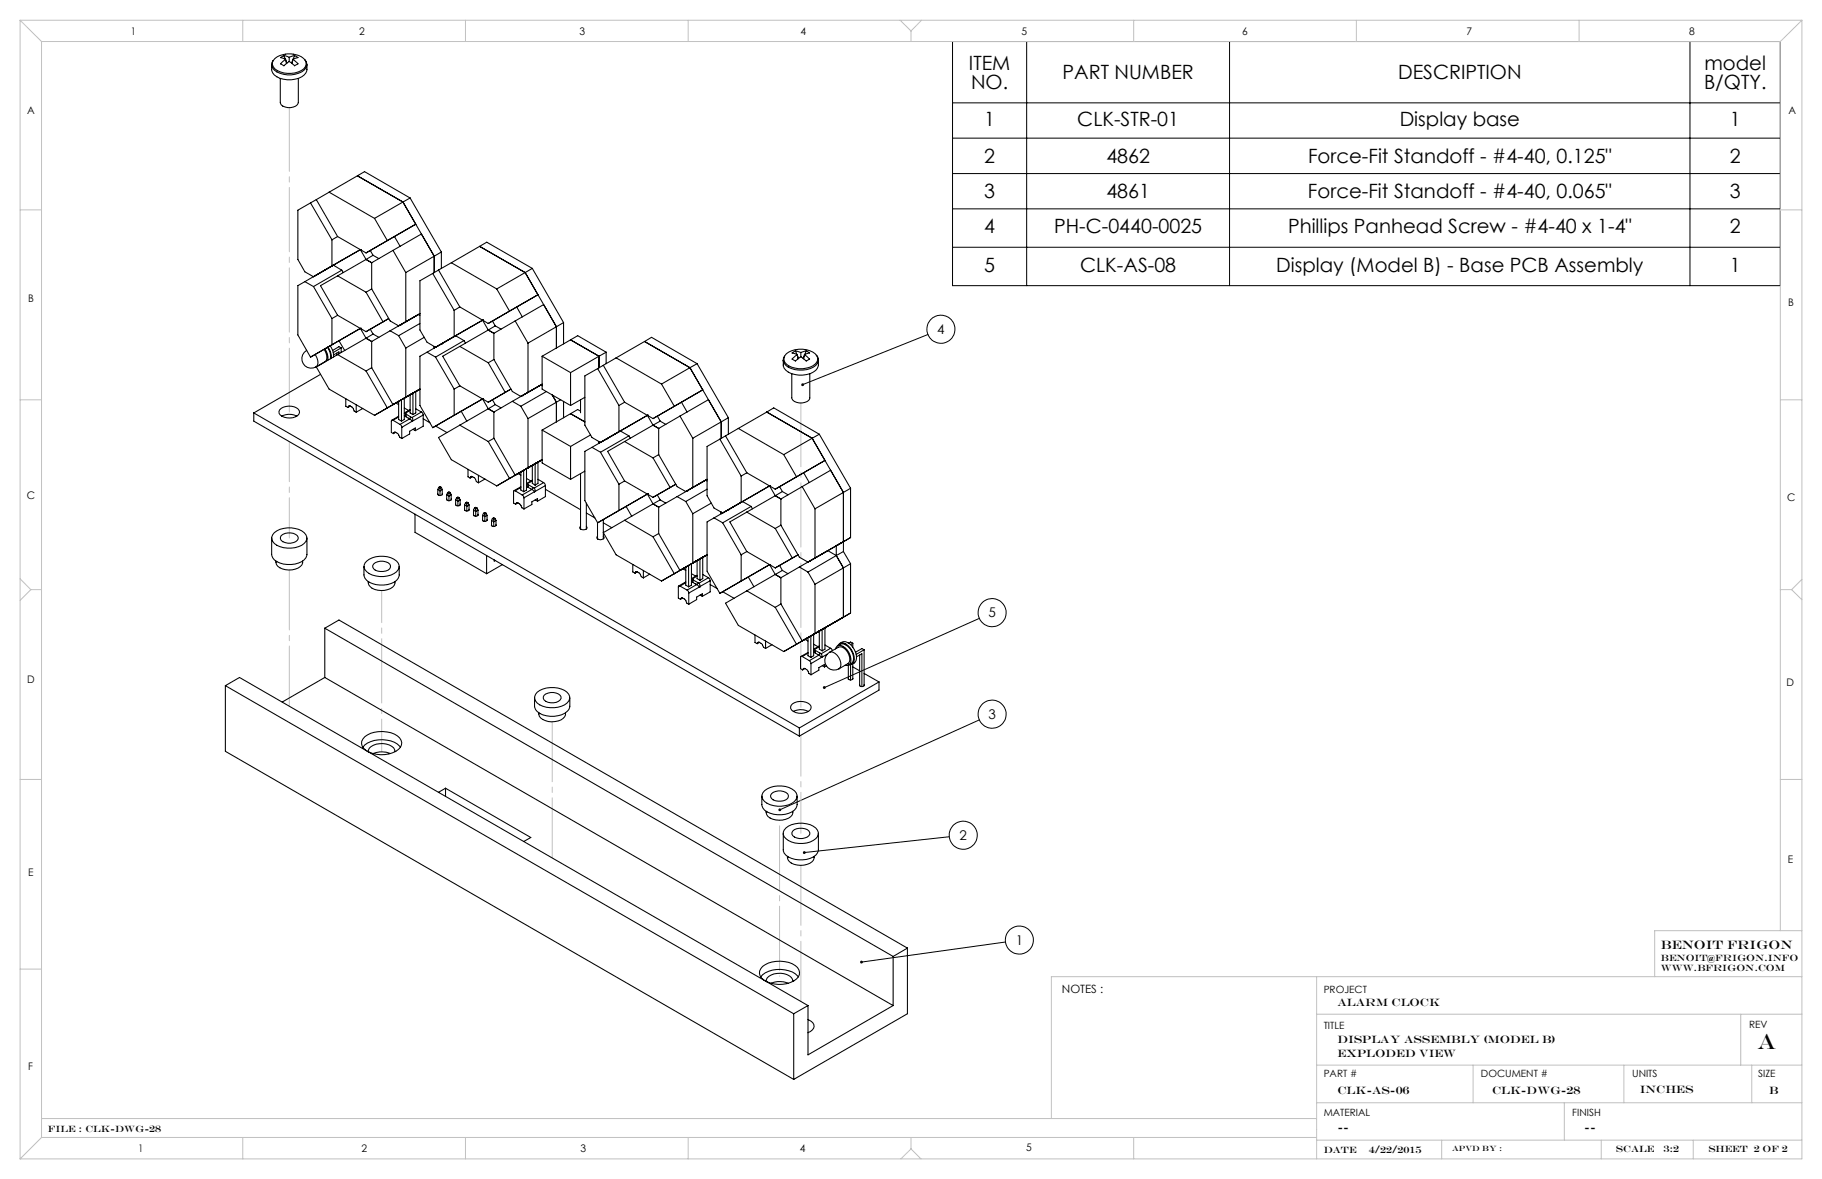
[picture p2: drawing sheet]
<svg xmlns="http://www.w3.org/2000/svg" width="432mm" height="279mm" viewBox="0 0 432 279" stroke-linecap="round" stroke-linejoin="round" font-family="sans-serif">
<g fill="none" stroke="#000" stroke-width=".24">
<path d="M225.7 9.8h196.2v57.9h-196.2zM243.3 9.8v57.9M291.4 9.8v57.9M400.5 9.8v57.9M225.7 32.7h196.2M225.7 24.4h196.2M225.7 41.1h196.2M225.7 49.5h196.2M225.7 58.6h196.2M219.9 79.3l-29.7 11.9M232.1 146.5l-36.7 16.4M232.1 170.6l-47.3 21.3"/>
<path d="M225 198.3l-34.4 3.7M238.3 223.2l-34.1 4.8"/>
<circle cx="223" cy="78" r="3.3"/>
<circle cx="235.1" cy="145.2" r="3.3"/>
<circle cx="235.1" cy="169.2" r="3.3"/>
<circle cx="228.3" cy="197.9" r="3.3"/>
<circle cx="241.6" cy="222.8" r="3.3"/>
</g>
<path d="M68.6 135.1v32.2M130.9 171v32.3M189.8 205.1v32.2" fill="none" stroke="#c0c0c0" stroke-width=".24" stroke-dasharray="15.2 1.3 1.3 1.3" stroke-dashoffset="1"/>
<path d="M90.5 139.9v38.1" fill="none" stroke="#c0c0c0" stroke-width=".24" stroke-dasharray="15.2 1.3 1.3 1.3" stroke-dashoffset="7.6"/>
<path d="M68.6 104.6v22.9" fill="none" stroke="#c0c0c0" stroke-width=".24" stroke-dasharray="15.2 1.3 1.3 1.3" stroke-dashoffset="5.7"/>
<path d="M189.8 197.5v-23.3" fill="none" stroke="#c0c0c0" stroke-width=".24" stroke-dasharray="15.2 1.3 1.3 1.3" stroke-dashoffset="5.5"/>
<path d="M184.8 194.4v36.9" fill="none" stroke="#c0c0c0" stroke-width=".24" stroke-dasharray="15.2 1.3 1.3 1.3" stroke-dashoffset="-1.3"/>
<path d="M68.6 25.5v72.1M189.8 167.6v-72.1" fill="none" stroke="#c0c0c0" stroke-width=".24" stroke-dasharray="15.2 1.3 1.3 1.3" stroke-dashoffset=".1"/>
<g fill="none" stroke="#c0c0c0" stroke-width=".24">
<path d="M4.8 4.8l5 5M4.8 4.8h422.2M4.8 4.8v269.8M9.8 9.8h412.1M9.8 9.8v259.8M57.5 4.8v5M110.3 4.8v5M163.1 4.8v5M213.3 4.8l2.6 2.5M215.9 7.3v2.5M218.4 4.8l-2.5 2.5M268.7 4.8v5"/>
<path d="M321.5 4.8v5M374.2 4.8v5M421.9 9.8v210.8M427 4.8l-5.1 5M427 4.8v269.8h-422.2M4.8 49.7h5M421.9 49.7h5.1M4.8 94.8h5M421.9 94.8h5.1M4.8 137.2l2.5 2.5M7.3 139.7l-2.5 2.6M7.3 139.7h2.5"/>
<path d="M421.9 139.7h2.7M424.6 139.7l2.4 2.4M427 137.3l-2.4 2.4M4.8 184.7h5M421.9 184.7h5.1M4.8 229.7h5M312 231.5v43.1M427 231.5h-177.8v33.6M427 220.6h-34.9v10.9M312 240.3h115M312 252.4h115M349.1 252.4v8.9"/>
<path d="M384.8 252.4v8.9M412.5 240.3v12.1M415.1 252.4v8.9M9.8 265.1h302.2M9.8 269.6l-5 5M9.8 269.6h302.2M57.5 269.6v5M110.3 269.6v5M163.1 269.6v5M215.9 272.3l-2.4 2.3M215.9 272.3l2.4 2.3M215.9 269.6v2.7"/>
<path d="M268.7 269.6v5M312 270.2h115M312 261.3h115M341.7 270.2v4.4M370.7 261.3v8.9M379.5 270.2v4.4M401.3 270.2v4.4"/>
</g>
<path d="M190.5 201.7l-.2 .4 .3-.1-.3 .1a.35 .35 0 0 0 .4 .3 .35 .35 0 0 0 .3-.5 .35 .35 0 0 0-.5-.2zM184.6 191.6l-.1 .5 .3-.2-.3 .2a.34 .34 0 0 0 .5 .1 .34 .34 0 0 0 .1-.5 .34 .34 0 0 0-.5-.1zM204 227.7l-.2 .3h.4h-.4a.34 .34 0 0 0 .5 .3 .34 .34 0 0 0 .2-.4 .34 .34 0 0 0-.5-.2zM190 90.9l-.1 .4 .3-.1-.3 .1a.34 .34 0 0 0 .5 .2 .34 .34 0 0 0 .1-.5 .34 .34 0 0 0-.5-.1zM195.2 162.6l-.1 .5 .3-.2-.3 .2a.34 .34 0 0 0 .4 .1 .34 .34 0 0 0 .2-.4 .34 .34 0 0 0-.5-.2z" fill="#000"/>
<g fill="none" stroke="#000" stroke-width=".25">
<path d="M64.4 15.3a2.61 2.61 0 0 0 1.9 3.3 5.7 5.7 0 0 0 6.2-1.3l.2-.5v-1.5M64.6 14.5a1.79 1.79 0 0 0 1 2.5 6.1 6.1 0 0 0 6.5-.4l.4-.5 .2-.8M65.2 13.9a5.7 5.7 0 0 1 7 .3 1.68 1.68 0 0 1-.8 2.5 6 6 0 0 1-6.2-.4 1.53 1.53 0 0 1 0-2.4zM66.4 18.6v5.7a1.95 1.95 0 0 0 2.5 1.2 1.8 1.8 0 0 0 1.8-1.2v-5.7M67.3 13.2l1.2 .4M67.3 13.2l-.8 .5 1.2 .4M67.3 13.2l.3 .8M67.7 14.1l-1.2 1 .3 .2a.56 .56 0 0 0 1-.1l.7-.6M67.7 14.1l.2 1M67.7 14.3l.3 .7M68.5 13.6v1M69.4 14.3l-.3 .7"/>
<path d="M69.4 14.1l1.2 1-.3 .2a.66 .66 0 0 1-.6 .2 .66 .66 0 0 1-.5-.5l-.7-.4M69.4 14.1l-.1 1M69.8 13.2l.8 .5-1.2 .4M69.8 13.2l-1.3 .4M69.8 13.2l-.3 .8M72.3 14.3l.3 .3 .1 .7M73.6 48.1l5.1 8.7M73.6 48.1l-3 1.7v11.7l1.6 2.9 2.1 1.2M75 47.3l-1.4 .8M75 47.3l5 8.8M78 45.5l-3 1.8M78 45.5l10.8 6.3"/>
<path d="M78.7 56.8v6.2M80 56.1l-1.3 .7M80 56.1l6.7 3.8M84.7 41.7l-6.7 3.8M84.7 41.7l10.8 6.2M84.7 41.7l1.7-1 10.8 6.2M85.4 59.2h.1M85.4 59.2l-6.7 3.8M85.4 59.2l-11.1 6.4M85.4 59.2l1.3 2.3M87.7 59.3l.7 1.2M88.8 51.8l3 5.2"/>
<path d="M91.8 57l-5.1 2.9M93.1 59.3l3.1 5.3M93.1 59.3l-5 3M93.5 56.1l5-3-6.7 3.9M93.5 56.1l-6.8 3.8M93.5 56.1l1.3 2.3M95.5 47.9l-6.7 3.9M95.5 47.9l7.4 12.8M97.2 46.9l-1.7 1M97.2 46.9l7.4 12.8M99.9 55.5l-6.8 3.8M104.6 59.7l-1.7 1"/>
<path d="M104.6 59.7v3.9M113.7 58.4l-6.7 3.9M113.7 58.4l10.8 6.2M113.7 58.4l1.7-1 10.8 6.2M72.2 66.7l-1.6 1v11.7l3 5.2 11.8-6.8M72.2 66.7l2.1 1.2M74.3 67.9l4.4 7.6M78.7 75.5v6.2M78.7 63l-4.4 2.6M79 62.8h.1M79 62.8l-6.8 3.9M79 62.8l2 1.2"/>
<path d="M80 74.7l-1.3 .8M80 74.7l6.7 3.9 5.4-3.1M80 65.4l6.7 3.9M81 64l-6.7 3.9M81 64l.4 .6M85.4 77.8h.1M85.4 77.8l1.3 2.4M86.7 69.3l4.1 7M86.7 61.5l-10.7 6.2 4 7M86.7 61.5l1.4 .8M87.7 78l.7 1.2M88.1 68.5l4.4 7.6 2 1.1 1.7-.9"/>
<path d="M88.1 62.3v6.2M88.1 68.5l-1.4 .8M88.4 60.5l-1.7 1M88.4 60.5l1.4 .8M88.4 79.2l-1.7 1M88.4 79.2l1.4 .7M92.5 78.4l-4.4 2.5M92.5 78.4l2 1.2M94.5 79.6l1.7 2.9M94.8 77h.1M96.2 64.6v11.7M96.2 76.3l3.3-2-7 4.1"/>
<path d="M99.2 74.5l.3 .2M99.5 76.7l-5 2.9M100.5 79.9l-4.3 2.6M102.6 64.8l-3.1 1.7v11.7l1.7 2.9 2 1.2 11.2-6.4M102.6 64.8l5 8.8M102.9 60.7v3.9M102.9 60.7l-6.7 3.9M103.9 64l-1.3 .8M103.9 64l5.1 8.7M107 62.3l-3.1 1.7M107 62.3l10.7 6.2M107.6 73.6v6.2"/>
<path d="M107.9 79.6h.1M107.9 79.6l2.1 1.1M109 72.7l-1.4 .9M109 72.7l6.7 4 6.7-4 1.4 2.4M114.4 75.9h.1M114.4 75.9l-13.2 7.6M114.4 75.9l1.3 2.3M115.7 78.2l1.4 .8M115.7 78.2l-10.8 6.2 4.1 7M116.7 76.1l.7 1.1M117.1 79v6.2M117.4 77.2l-1.7 1"/>
<path d="M117.4 77.2l1.3 .8M117.7 68.5l3.1 5.2 6.7-3.8M122.1 76.1l3 5.2M122.1 76.1l-5 2.9M124.5 64.6l-6.8 3.9M124.5 64.6l7.4 12.8M126.2 63.6l-1.7 1M126.2 63.6l7.4 12.8M128.8 72.2l-6.7 3.9M131.9 77.4v5.1M131.9 77.4l-6.8 3.9M133.6 76.4l-1.7 1"/>
<path d="M133.6 76.4v5.1M60.1 97.9l129.3 74.6M60.1 97.9v1.9l129.3 74.6M66.3 97.2a3.2 3.2 0 0 1 4.6 .2 1.77 1.77 0 0 1-2.2 1.7 2.15 2.15 0 0 1-2.6-1.6zM66.8 98.6a3.7 3.7 0 0 1 3.5 0M72.7 83a2.25 2.25 0 0 0-.9 3.1 2.25 2.25 0 0 0 3.1 .9M74.7 84l.2 .3a2 2 0 0 1 0 2.7M76 88.7l-15.9 9.2M76.3 86.1h.1M76.8 82.8l.2 .2a1.97 1.97 0 0 1 0 2.7l-2.1 1.3M77 82.7a3.5 3.5 0 0 1 .7 2.7M77.6 82.3a3.7 3.7 0 0 1 .7 2.7"/>
<path d="M77.7 82.2a4 4 0 0 1 .8 2.7M78.2 82a4 4 0 0 1 .9 2.6M79.8 83.7v.5M80 84l-5 3 3 5.2 10.8 6.2M80 84l6.7 3.9M80.3 80.8l1.4 2.3M80.3 83.9v-.5l-1.2 .7M80.9 82.4l-1.9 1.1M80.9 82.4v1.1M80.9 82.4l-.6-.2-1.5 .8M82 94.5v1.8l.4 .3M82.7 96.3l-.3 .3"/>
<path d="M82.8 96.2l-.1 .1M83 96.2l.6 .5 .3 .7 .5 .3M83 96.2l-.3 .1M83 96.2l-.6 .4M84.4 95.9v1.8M86 96.8l-1.6 .9M86.7 87.9l5.1 8.8M86.7 80.2l-6.7 3.8M86.7 80.2l1.4 .7M88.1 87.1l-1.4 .8M88.1 87.1l5 8.8 6.4-3.7M88.1 80.9v6.2"/>
<path d="M91.8 96.7l-3 1.7M93.1 99.6h-.2l-.2 .2v2.7l.5 .3M93.1 99.6l1.7 1M93.8 95.5l.7 .4M94.5 98.6l-1.6 1M94.5 95.1v4.3l.6 .4M94.5 98.8l-1.4 .8M94.8 94.9l-6 3.5M95.1 94.7v5.1M95.8 97.9l.2 .1M95.8 98.5l1.3 .8M95.8 96.7l1 .6"/>
<path d="M96 98l.2 .1M96.2 82.5v11.7l3.3-2M96.2 98.1l1.1 .7M96.2 98.1v.7M96.2 98.1l-.2 .6M97.1 99.3l.6 .5M97.1 99.3l-2.3 1.3M97.2 97.1l-1.4 .8M97.2 97.3l-1.2 .7M97.3 98.8l-.2 .5M97.3 98.8l.3 .2M97.6 99l.2 .3v.5"/>
<path d="M97.7 99.8l-2.5 1.5M97.7 99.8h.1M97.9 98.2l-.7-.3v-4.3l-1.4 .7v5.1l-.7 .4M97.9 93.2v5M98.5 92.8h.1M98.5 92.8v5.1l-.6 .3M98.5 96.9l1.4 .7M99.5 92.2l-7.7 4.5M99.9 97.6l.4 .8M99.9 97.6l-2.3 1.4M100.3 98.4l-2.5 1.4M100.3 98.4v2.6l-1.9 1.1"/>
<path d="M100.3 99.2l1.6 1M101.2 83.5l-1.7 .9v11.7l3.1 5.3M101.2 83.5l2 1.1M102.9 82.1v.4M103.2 84.6l4.4 7.6M104.6 81.5h.1M107.6 92.2v6.2M107.6 98.4l-5 3M109 91.4l-1.4 .8M109 91.4l6.7 3.9 5.4-3.1M109 82.1l6.7 3.9M109.3 97.4l-6.7 4"/>
<path d="M109.3 97.4l1.3 2.4M110 80.7l-6.8 3.9M110 80.7l.3 .6M114.4 94.5h.1M114.4 94.5l-6.8 3.9M114.4 94.5l-5.1 2.9M114.4 94.5l1.3 2.4M115.7 96.9l1.4 .7M115.7 96.9l-6.7 3.9M115.7 86l4 7M116.7 94.7l.7 1.2M117.1 85.2l4.3 7.6 2 1.1 1.7-.9"/>
<path d="M117.1 97.6v6.3M117.1 85.2l-1.4 .8M117.4 95.9l-1.7 1M117.4 95.9l1.3 .8M121.4 95.1l-4.3 2.5M121.4 95.1l2 1.2M123.4 96.3l1.7 2.9M123.8 93.8h.1M125.1 99.2v11.7l3.4-2M125.1 81.3v11.7M125.1 93l3.4-1.9-7.1 4M128.2 91.2l.3 .2"/>
<path d="M128.5 84.4l6.7 3.9M128.5 84.4v7.8l6.7 3.9M129.5 92.8l-6.1 3.5M130.8 93.6l1.1 1.7M131.9 95.3l-6.8 3.9M131.9 95.3v4.7M132.9 94.7l-1 .6M133.6 95.1v3.9M135.2 80.5l-6.7 3.9M135.2 80.5l6.8 3.9M135.2 88.3v7.8M135.2 98l-6.7 3.9"/>
<path d="M135.2 98l3.4 2M135.2 80.5l1.7-.9 6.8 3.9M137.6 94.7v3.1M137.6 97.4l-.7-.4-1.7 1M138.6 94.2l-3.4 1.9M141.6 87.3l5.1 8.8M141.6 87.3l-3 1.8v11.7l1.7 2.9 2 1.1 11.1-6.4M142 84.4l-6.8 3.9M142 84.4v2.7M143 86.6l5 8.7M143.7 83.5l-1.7 .9M143.7 83.5v2.7"/>
<path d="M146 84.8l-4.4 2.5M146 84.8l10.8 6.2M146.7 96.1v6.2M148 95.3l-1.3 .8M148 95.3l6.8 3.9M152.8 80.9l-6.8 3.9M152.8 80.9l10.7 6.2M152.8 80.9l1.6-1 10.8 6.3M153.4 98.4h.1M153.4 98.4l-4.4 2.6M153.4 98.4l1.4 2.4M155.8 98.6l.7 1.2"/>
<path d="M156.5 99.8l-1.7 1M156.5 99.8l1.3 .8M156.8 91l3 5.3-5 2.9M161.1 98.6l-5 2.9M161.1 98.6l3.1 5.3M162.8 97.6l-1.3-2.3 5-2.9-11.7 6.8M163.5 87.1l-6.7 3.9M163.5 87.1l7.4 12.9M165.2 86.2l-1.7 .9M165.2 86.2l7.4 12.8M167.9 94.7l-6.8 3.9M170.9 100v3.9"/>
<path d="M170.9 100l-6.7 3.9M172.6 99l-1.7 1M172.6 99v3.9M181.7 97.6l-6.7 3.9M181.7 97.6l10.8 6.3M181.7 97.6l1.7-.9 10.8 6.2M185.6 85.3a2.55 2.55 0 0 0 2 3.2 5.7 5.7 0 0 0 6.1-1.2l.3-.8v-1.2a2.86 2.86 0 0 1-2.8 2.3 5.5 5.5 0 0 1-5.4-1.5l-.2-.7M185.9 84.5l-.3 .9M186.4 83.8a5.7 5.7 0 0 1 7.1 .4 1.62 1.62 0 0 1-.9 2.5 5.9 5.9 0 0 1-6.2-.4 1.6 1.6 0 0 1 0-2.5zM187.6 88.5v5.8a2.01 2.01 0 0 0 2.5 1.2 1.72 1.72 0 0 0 1.8-1.2v-5.8M188.5 83.2l1.3 .3M188.5 83.2l-.8 .4 1.2 .4"/>
<path d="M188.5 83.2l.4 .8M188.9 84l-1.2 1.1 .2 .1a.64 .64 0 0 0 1.1 0l.8-.7M188.9 84l.2 1.1M189 84.3l.3 .6M189.8 83.5v1M190.6 84.3l-.3 .6M190.6 84l1.3 1.1-.2 .1a.64 .64 0 0 1-1.1 0l-.8-.7M190.6 84l-.1 1.1M191.1 83.2l.8 .4-1.3 .4M191.1 83.2l-1.3 .3M191.1 83.2l-.4 .8M193.6 84.2l.3 1.1"/>
<path d="M93.4 102.5l-.2 .3M93.6 102.4l-.2 .1M93.8 102.4l.5 .4 .4 .8 .5 .3M93.8 102.4l-.4 .1M93.8 102.4l-.6 .4M94.8 100.6l.3 .3 .1 .4M95.2 101.3v2.6M97.9 101.7l.5 .4M98.4 102.1v-.7l-1.3 .8v.6l-1.9 1.1M103.2 101l2.7 1.5M103.8 117a.54 .54 0 0 0 .5 .4 .54 .54 0 0 0 .5-.4M103.8 116l.5 .3 .5-.3"/>
<path d="M103.8 116v1.2M104 115.5l-.2 .5M104 115.5l.3 .2M104 115.5l.3-.2 .3 .2M104.3 115.7v1.7M104.6 115.5l-.3 .2M104.6 115.5l.2 .5M104.8 116v1.2M105.9 117.2l.5 .3 .5-.3M105.9 117.2v1.2M106.1 116.7l.3 .2M106.1 116.7l-.2 .5"/>
<path d="M106.1 116.7l.3-.1 .3 .1M106.4 116.9v1.8M106.7 116.7l-.3 .2M106.7 116.7l.2 .5M106.9 118.2a.54 .54 0 0 1-.5 .5 .54 .54 0 0 1-.5-.4M106.9 117.2v1.3M108 118.5l.5 .2 .5-.2M108 118.5v1.1M108.2 118l.3-.2 .3 .2M108.2 118l-.2 .5M108.2 118l.3 .1M108.5 118.1v1.8"/>
<path d="M108.8 118l-.3 .1M108.8 118l.2 .5M109 100.8l-5.1 2.9 3.1 5.2 10.7 6.2M109 100.8l6.7 3.8M109 119.5a.55 .55 0 0 1-.5 .4 .55 .55 0 0 1-.5-.4M109 118.5v1.2M110.1 119.7l.5 .3 .6-.3M110.1 119.7v1.2M110.3 119.2l-.2 .5M110.3 119.2l.3 .2M110.3 119.2l.3-.2 .3 .2M110.6 119.4v1.7"/>
<path d="M110.9 111.2v1.8l.5 .3M110.9 119.2l-.3 .2M110.9 119.2l.3 .5M111.2 119.7v1.2M111.6 113l-.2 .3M111.8 112.9l-.2 .1M112 113l.6 .3 .3 .8 .5 .3M112 113h-.4M112 113l-.6 .3M113.4 112.6v1.8M114.9 113.5l-1.5 .9M115.7 104.6l5.1 8.8-3.1 1.7"/>
<path d="M117.1 103.9l-1.4 .7M117.1 103.9l5 8.7 6.4-3.7M122.1 116.3a.24 .24 0 0 0-.3 0 .24 .24 0 0 0-.1 .3v2.6l.5 .3M122.1 116.3l1.7 1M122.4 119.2l-.2 .3M122.5 119.1l-.1 .1M122.7 119.2l.6 .3 .4 .8 .5 .3M122.7 119.2h-.3M122.7 119.2l-.5 .3M122.8 112.2l.6 .4M123.4 115.4l-1.6 .9M123.4 111.8v4.3l.7 .4"/>
<path d="M123.4 115.5l-1.3 .8M123.8 117.3l.4 .7M124.1 111.4v5.1M124.2 118v2.6M124.8 114.7h.1M124.8 115.3l1.2 .7M124.8 113.4l1 .6M124.9 114.7l.3 .2M125.2 114.9l1.1 .6M125.2 114.9v.6M125.2 114.9l-.2 .5M126 116l.7 .5"/>
<path d="M126 116l-2.2 1.3M126.2 113.8l-1.4 .8M126.2 114l-1.3 .7M126.3 115.5l-.2 .5M126.3 115.5l.3 .2M126.6 115.7l.2 .3-.1 .5M126.7 116.5l-2.5 1.5M126.7 116.5v.1M126.8 115l-.6-.5v-4.2l-1.4 .8v5l-.7 .4M126.8 109.9v5.1M126.9 118.5l.5 .3M127.4 118.8v-.7l-1.4 .8v.7l-1.8 1"/>
<path d="M127.5 109.5h.1M127.5 109.5v5l-.7 .5M127.5 113.6l1.3 .8M128.5 101.9v7.8l6.7 3.9M128.5 101.9l6.7 3.9M128.5 108.9l-10.8 6.2M128.8 114.4l.5 .7M128.8 114.4l-2.2 1.3M129.3 115.1l-2.6 1.4M129.3 115.1v2.6l-1.9 1.1M129.3 116l8.3 4.8M135.2 105.8v7.8"/>
<path d="M137.6 112.2v13.2M138.6 111.7l-3.4 1.9M139 119.2v6.2M139.9 103.1l-4.7 2.7M140.3 106l-1.7 1v11.6l3 5.3M140.3 106l2 1.2M142 104.6v.4M142.3 107.2l4.4 7.6M143.7 104.1h.1M146.7 114.8v6.2l-5.1 2.9M147 102.1h.1M147 102.1l-6.7 3.9"/>
<path d="M147 102.1l2 1.2M148 114l-1.3 .8M148 104.6l6.8 3.9M148 104.6l-4 2.4 4 7M149 103.3l-6.7 3.9M149 103.3l.4 .6M153.4 117.1h.1M153.4 117.1l-11.8 6.8M153.4 117.1l-5 2.9 1.3 2.3M153.4 117.1l1.4 2.3M154.8 119.4l1.3 .8M154.8 119.4l-6.8 3.9"/>
<path d="M154.8 108.5l4 7 1.4-.7-5.4 3.1-6.8-3.9M154.8 100.8l1.3 .7M154.8 100.8l-6.8 3.8M155.8 117.3l.7 1.2M156.1 101.5v6.2M156.1 107.7l-1.3 .8M156.1 107.7l4.4 7.6 2 1.2 5.1-2.9M156.5 118.5l1.3 .7M156.5 118.5l-1.7 .9M160.5 117.7l-4.4 2.5M160.5 117.7l2 1.2M162.5 118.9l1.7 2.8"/>
<path d="M162.8 116.3h.1M164.2 103.9v11.6M167.6 115.9l-5.1 3M167.6 114l-.4-.2-6.7 3.9M168.6 119.2l-4.4 2.5M170.6 104.1l5 8.7M170.6 104.1l-3 1.7v11.7l1.6 2.9 2.1 1.2 4.3-2.6v-6.2M171.9 103.3l5.1 8.7M175 101.5l-4.4 2.6M175 101.5l10.7 6.2M176 118.9h.1M176 118.9l2 1.1"/>
<path d="M177 112l-1.4 .8M177 112l6.7 3.9M182.4 115.1h.1M182.4 115.1l-14.8 8.6v11.7l3 5.2M182.4 115.1l-4.4 2.6M182.4 115.1l1.3 2.4M183.7 117.5l-6.7 3.9M183.7 117.5l1.4 .8M184.7 115.3l.7 1.2M185.1 118.3v6.2M185.4 116.5l-1.7 1M185.4 116.5l1.4 .8"/>
<path d="M185.7 107.7l3.1 5.3-5.1 2.9M190.1 115.3l3 5.3M190.1 115.3l-5 3M192.5 103.9l-6.8 3.8M192.5 103.9l3 5.2M192.5 103.9l7.4 12.8M194.2 102.9l-1.7 1M194.2 102.9l7.4 12.8M195.5 109.1l-11.8 6.8M195.5 109.1l-5 2.9 1.3 2.4M196.8 111.4l-6.7 3.9M199.9 116.7v14"/>
<path d="M199.9 116.7l-6.8 3.9M201.6 115.7l-1.7 1M201.6 115.7v11.7l-1.7 1M64.4 127.5v3.9a2.84 2.84 0 0 0 2.8 2.3 5.5 5.5 0 0 0 5.3-1.5l.2-.8v-3.9M65 126.2a5.7 5.7 0 0 1 7.5 .5 2.03 2.03 0 0 1-1.7 2.8 5.6 5.6 0 0 1-6.2-1.2 1.59 1.59 0 0 1 .4-2.1zM65.4 133v.2a2.13 2.13 0 0 0 2.3 1.8 4.2 4.2 0 0 0 3.8-1.1l.2-.9M66.6 126.9a2.82 2.82 0 0 1 4.1 .4 1.85 1.85 0 0 1-2.5 1.4 1.58 1.58 0 0 1-1.7-1.4zM86.3 134.2v2a2.94 2.94 0 0 0 2.8 2.3 5.5 5.5 0 0 0 5.3-1.4l.2-.9v-2M86.9 133a5.7 5.7 0 0 1 7.5 .4 1.72 1.72 0 0 1-1 2.5 6.1 6.1 0 0 1-6.5-.4 1.55 1.55 0 0 1 0-2.5zM87.3 137.8v.3a2.32 2.32 0 0 0 2.3 1.8 4.1 4.1 0 0 0 3.8-1.2l.2-.9M88.5 133.7a2.74 2.74 0 0 1 4 .3 1.16 1.16 0 0 1-1.1 1.3 2.54 2.54 0 0 1-3.1-.9zM98.4 121.8v4.4l16.9 9.8"/>
<path d="M111.2 120.7a.55 .55 0 0 1-.6 .4 .55 .55 0 0 1-.5-.4M112.2 120.9l.5 .3 .6-.3M112.2 120.9v1.2M112.4 120.4l-.2 .5M112.4 120.4l.3 .2M112.4 120.4l.3-.2 .4 .2M112.7 120.6v1.7M113.1 120.4l-.4 .2M113.1 120.4l.2 .5M113.3 121.9a.54 .54 0 0 1-.5 .4 .54 .54 0 0 1-.6-.4M113.3 120.9v1.2M114.4 122.1l.5 .3 .5-.3"/>
<path d="M114.4 122.1v1.2M114.6 121.6l-.2 .5M114.6 121.6l.3 .2M114.6 121.6l.3-.1 .3 .1M114.9 121.8v1.7M115.2 121.6l-.3 .2M115.2 121.6l.2 .5M115.3 131.7v4.3M115.4 123.1a.55 .55 0 0 1-.5 .4 .55 .55 0 0 1-.5-.3M115.4 122.1v1.2M116.5 123.3l.5 .3 .5-.3M116.5 123.3v1.2"/>
<path d="M116.7 122.9l-.2 .4M116.7 122.9l.3 .1M116.7 122.9l.3-.2 .3 .2M117 123v1.8M117.1 132.7v.3l.3-.2M117.3 122.9l-.3 .1M117.3 122.9l.2 .4M117.5 124.4a.55 .55 0 0 1-.5 .4 .55 .55 0 0 1-.5-.4M117.5 123.3v1.3M119.1 133.8l-3.8 2.2M137.6 124.7l-.2 .4a1.03 1.03 0 0 0 1.7 0l-.1-.4M139 121.6l2 1.1"/>
<path d="M141.6 127.1l-.2 .3a1 1 0 0 0 1.8 0l-.2-.3M141.6 123.9v3.8M143 123.1v4.6M143 123.9l2 1.2M148 123.3l-5 2.9 3 5.3 10.8 6.2M148 123.3l6.8 3.9M150 133.8v1.7l.5 .3M150.7 135.5l-.2 .3M150.8 135.5h-.1M151 135.5l.6 .4 .4 .8 .5 .2M151 135.5h-.3M151 135.5l-.5 .3"/>
<path d="M152.5 135.2v1.7M154 136.1l-1.5 .8M154.8 127.2l5 8.8M156.1 126.4l-1.3 .8M156.1 126.4l5 8.8M156.1 120.2v6.2M159.8 136l-3 1.7M161.1 138.9l-.2-.1-.1 .2v2.7l.5 .3M161.1 138.9l1.7 .9M161.8 134.8l.7 .4M162.5 137.9l-1.6 1M162.5 134.4v4.3l.7 .4"/>
<path d="M162.5 138.1l-1.4 .8M162.8 139.8l.4 .7M163.2 134v5.1M163.9 137.2l.1 .1M163.9 133.6v5.1l-.7 .4M163.9 137.8l1.2 .7M163.9 136l1 .5M164 137.3l.3 .1M164.2 121.7v11.7M164.3 137.4l1 .6M164.3 137.4v.6M164.3 137.4l-.3 .5"/>
<path d="M165.1 138.5l.7 .6M165.1 138.5l-2.3 1.3M165.2 136.3l-1.3 .8M165.2 132.8v4.3l.7 .4M165.2 132.8l-1.3 .8M165.2 136.5l-1.2 .8M165.3 138l-.2 .5M165.3 138l.3 .2M165.6 138.2l.3 .5-.1 .4M165.8 139.1h.1M165.8 139.1l-2.6 1.4M165.9 132.4v5.1"/>
<path d="M166.5 132h.1M166.5 136.1l1.4 .8M166.5 132v5.1l-.6 .4M166.5 132l-6.7 4M166.5 132l-2.6 1.6M167.6 131.5l-10.8 6.2M167.6 131.5l-3.7 2.1M167.6 131.5l-2.4 1.3M167.9 136.9l.3 .3 .1 .4M167.9 136.9l-2.3 1.3M168.3 137.6l-2.5 1.5M168.3 137.6v2.7l-1.9 1"/>
<path d="M168.3 138.5l1.6 1M169.2 122.7l2.1 1.2M170.9 121.4v.3M171.3 123.9l4.3 7.6M172.6 120.8h.1M175.6 131.5v6.2l-5 2.9M177 130.7l-1.4 .8M177 121.4l6.7 3.8M177 121.4l-4 2.3 4 7M178 120l-6.7 3.9M178 120l.3 .6M182.4 133.8h.1"/>
<path d="M182.4 133.8l-5.1 2.9 1.4 2.4M182.4 133.8l-11.8 6.8M182.4 133.8l1.3 2.3M183.7 136.1l-6.7 3.9M183.7 136.1l1.4 .8M183.7 125.2l4.1 7.1 1.3-.8-5.4 3.1-6.7-3.9M184.7 134l.7 1.2M185.1 136.9v6.2M185.1 124.5l-1.4 .7M185.1 124.5l4.3 7.5 2.1 1.2M185.4 135.2l-1.7 .9M185.4 135.2l1.4 .8"/>
<path d="M189.4 134.4l-4.3 2.5M189.4 134.4l2.1 1.2M191.5 135.6l1.6 2.9M191.8 133h.1M193.1 120.6v11.7M193.1 138.5v11.6l-3 1.8M198.2 131.7l-6.7 3.9M198.2 131.7l1.7 2.9M198.2 129.3l-6.7 3.9M198.2 131.7l-2-1.2-6.8 3.9M198.2 129.3v2.4M199.9 134.6l-6.8 3.9"/>
<path d="M199.9 134.6v11.7M199.9 128.4l-8.4 4.8M199.9 128.4l-1.7 .9M199.9 130.7l-1.7 1M199.9 130.7l1.7 2.9M201.6 133.6v11.7M201.6 133.6l-1.7 1M77 148.9l3.3-2 134.8 77.8M77 148.9l134.7 77.8M77 148.9v11.6M161.5 141.7h.3M161.5 141.7l-.2 .3"/>
<path d="M161.6 141.7h-.1M161.8 141.7l.5 .3 .4 .9 .5 .3M161.8 141.7l-.5 .3M163.2 140.5v2.7M165.9 141l.5 .3M166.4 141.3v-.6l-1.3 .8v.6l-1.9 1.1M171.3 140.2l2.7 1.6M177 140l-5.1 2.9 3.1 5.3 10.7 6.2M177 140l6.7 3.9M178.9 150.5v1.8l.6 .2M179.6 152.3l-.1 .2M179.8 152.2l-.2 .1"/>
<path d="M180 152.2l.6 .4 .3 .8 .5 .3M180 152.2l-.4 .1M180 152.2l-.5 .3M181.4 151.9v1.8M183 152.8l-1.6 .9M183.7 143.9l5.1 8.8M185.1 143.1l-1.4 .8M185.1 143.1l5 8.8M188.8 152.7l-3.1 1.7M190.1 155.6l-.2-.1-.2 .3v2.7l.5 .2M190.1 155.6l1.7 1M190.4 158.5l-.2 .2"/>
<path d="M190.6 158.4l-.2 .1M190.7 158.4l.6 .4 .4 .8 .5 .3M190.7 158.4l-.3 .1M190.7 158.4l-.5 .3M190.8 151.5l.7 .4M191.5 154.6l-1.7 1M191.5 151.1v4.3l.7 .4M191.5 154.8l-1.4 .8M191.8 156.6l.4 .7M191.8 150.9l-6.1 3.5M192.2 150.7v5.1M192.2 157.3v2.6"/>
<path d="M192.8 154h.1M192.8 150.3v5.1l-.6 .4M192.8 154.5l1.3 .8M192.8 152.7l1.1 .5M192.9 154l.3 .1M193.2 154.1l1.1 .7M193.2 154.1v.7M193.2 154.1l-.2 .6M194.1 155.3l.6 .5M194.1 155.3l-2.3 1.3M194.2 153.1l-1.4 .7M194.2 149.5v4.3l.6 .4"/>
<path d="M194.2 153.2l-1.3 .8M194.3 154.8l-.2 .5M194.3 154.8l.3 .1M194.6 154.9l.2 .4-.1 .5M194.7 155.8l-2.5 1.5M194.7 155.8h.1M194.8 149.2v5M194.9 157.7l.5 .3M195.4 158v-.6l-1.3 .8v.6l-1.9 1.1M195.5 148.8h.1M195.5 152.9l1.3 .7M195.5 148.8v5l-.7 .4"/>
<path d="M195.5 148.8l-6.7 3.9M195.8 157.8l-.4 .2M196 155l-1.3 .8M196.6 154.6a2.26 2.26 0 0 0-.8 3.1 2.26 2.26 0 0 0 3 .8M196.6 154.6l2.1-1.2a1.79 1.79 0 0 1 2.2 1.2 1.97 1.97 0 0 1 0 2.7l-2.1 1.2M196.6 154.6a2.47 2.47 0 0 1 2.6 2.4 1.31 1.31 0 0 1-.4 1.5M196.8 153.6l.5 .6M196.8 153.6l-2.2 1.3M198 153.8a1.07 1.07 0 0 1 1.8-.6 3.7 3.7 0 0 1 1.7 4 1.03 1.03 0 0 1-1.2 .5M198.5 153a1.91 1.91 0 0 1 3 .7 2.64 2.64 0 0 1 .3 3.5l-.7 .4M198.6 153a1.41 1.41 0 0 1 2.4 0 3.6 3.6 0 0 1 1.1 4.2l-.9 .4M199 152.5a1.96 1.96 0 0 1 3 .8 3.2 3.2 0 0 1 .6 3.7l-.7 .4"/>
<path d="M199.9 146.3l-3.1 1.7M201 157.7v3.2M201.1 152.4l.5-.2 .5 .2M201.6 145.3l-11.5 6.6M201.6 157.6v3.5M201.6 145.3l-1.7 1M202.1 152.4l-.5 .4M202.1 152.4v1M202.1 157.3v3.6M202.1 158l1.6 1M203 155.6l1.3-.7v7.8M203.7 155.2v7.3"/>
<path d="M204.8 154l-1.9 1.1M204.8 154v8.5M204.8 154l-.5-.3-1.5 .9M204.8 159.6l3.5 2M53.4 162.5l134.7 77.7M53.4 162.5v15.5l134.7 77.8M53.4 162.5l3.4-2 134.7 77.8M77 160.5l-10.1 5.9M77 160.5l134.7 77.8M86 177.1a6.6 6.6 0 0 1 8.7-.3l.2 .3M87 178a2.03 2.03 0 0 1-1.3-2 2.03 2.03 0 0 1 1.4-1.8 7 7 0 0 1 7.6 .6 1.99 1.99 0 0 1-.9 3.2 7.5 7.5 0 0 1-6.6 .1M87.3 178.2a2.41 2.41 0 0 1 2.7-2 3.5 3.5 0 0 1 3.5 1.5l.1 .5"/>
<path d="M88.4 178.6l.1-.1a5.3 5.3 0 0 1 4 .1M126.7 165.3v2.1a2.86 2.86 0 0 0 2.8 2.2 5.6 5.6 0 0 0 5.3-1.4l.2-.8v-2.1M127.3 164a6.2 6.2 0 0 1 7.1 0 1.73 1.73 0 0 1-.6 3 6.4 6.4 0 0 1-6.5-.4 1.65 1.65 0 0 1 0-2.6zM127.7 168.9v.3a1.65 1.65 0 0 0 1.6 1.6 3.8 3.8 0 0 0 4.7-1.4v-.5M128.9 164.8a2.78 2.78 0 0 1 4.1 .3 1.85 1.85 0 0 1-2.5 1.4 1.58 1.58 0 0 1-1.7-1.4zM187.8 166.8a3.3 3.3 0 0 1 4.4 .5 1.4 1.4 0 0 1-1.6 1.6 2.92 2.92 0 0 1-3.2-1l.1-.8zM188 168.6l.3-.1a3.8 3.8 0 0 1 3.2 .1M189.4 172.5v1.9M191.5 168.6h.1M201 160.7a.55 .55 0 0 0 .6 .4 .55 .55 0 0 0 .5-.3M204.8 162.3a.55 .55 0 0 1-.5 .4 .55 .55 0 0 1-.6-.4M208.3 161.6l-18.9 10.9"/>
<path d="M208.3 161.6v1.9l-18.9 10.9M105.6 186.8l-1.7 .9M105.6 186.8l20.2 11.7-1.7 .9M105.6 186.8v1.9M180.6 188.7a3.4 3.4 0 0 0 .6 3.3 6.2 6.2 0 0 0 7.1 0 3.4 3.4 0 0 0 .6-3.3M181.2 187.4a5.8 5.8 0 0 1 7.5 .5 1.72 1.72 0 0 1-1 2.5 6.2 6.2 0 0 1-6.5-.5 1.6 1.6 0 0 1 0-2.5zM181.6 192.3v.2a2.14 2.14 0 0 0 2.3 1.8 4.1 4.1 0 0 0 3.8-1.1l.2-.9M182.8 188.1a2.74 2.74 0 0 1 4 .4 1.16 1.16 0 0 1-1.1 1.3 2.54 2.54 0 0 1-3.1-1zM185.6 197.5v3.9a2.84 2.84 0 0 0 2.8 2.3 5.5 5.5 0 0 0 5.3-1.5l.3-.8v-3.9M186.3 196.2a5.7 5.7 0 0 1 7.4 .5 1.7 1.7 0 0 1-1 2.5 5.9 5.9 0 0 1-6.9-.9 1.54 1.54 0 0 1 .5-2.1zM187.9 196.9a3.1 3.1 0 0 1 3.8 0 .89 .89 0 0 1-.4 1.5 2.83 2.83 0 0 1-3.6-.7zM186.6 203v.2a2.23 2.23 0 0 0 2.3 1.8 4.1 4.1 0 0 0 3.9-1.1l.1-.9"/>
<path d="M180.3 231.5a6.5 6.5 0 0 1 8.9 0M181.3 232.4a2.03 2.03 0 0 1-1.3-1.9 2.03 2.03 0 0 1 1.4-1.9 7 7 0 0 1 7.6 .7 1.99 1.99 0 0 1-.9 3.2 7.5 7.5 0 0 1-6.6 .1M181.6 232.6a2.41 2.41 0 0 1 2.7-1.9 3.5 3.5 0 0 1 3.5 1.4l.1 .5M182.7 233h.1a5.3 5.3 0 0 1 4 0M191.5 238.3v11.7l20.2-11.7M191.5 238.3l-3.4 1.9M211.7 226.7v11.6M215.1 224.7l-3.4 2M215.1 224.7v15.5l-27 15.6M188.1 240.2v15.6M191.5 241.6l.1 .1a1.54 1.54 0 0 1 1.3 1.5 1.54 1.54 0 0 1-1.4 1.5"/>
</g>
<text font-size="5.1" x="416.5" y="248.6">A</text>
<g font-size="4.7">
<text x="229.6" y="16.5">ITEM</text>
<text x="403.9" y="16.5">model</text>
<text x="230.1" y="21.1">NO.</text>
<text x="251.8" y="18.8">PART NUMBER</text>
<text x="331.3" y="18.8">DESCRIPTION</text>
<text x="403.8" y="21.1">B/QTY.</text>
<text x="233.3" y="29.8">1</text>
<text x="255.3" y="29.8">CLK-STR-01</text>
<text x="331.7" y="29.8">Display base</text>
<text x="410" y="29.8">1</text>
<text x="233.3" y="38.6">2</text>
<text x="262.2" y="38.6">4862</text>
<text x="310" y="38.6">Force-Fit Standoff - #4-40, 0.125&quot;</text>
<text x="410" y="38.6">2</text>
<text x="233.2" y="47">3</text>
<text x="262.2" y="47">4861</text>
<text x="310" y="47">Force-Fit Standoff - #4-40, 0.065&quot;</text>
<text x="409.9" y="47">3</text>
<text x="233.2" y="55.3">4</text>
<text x="249.8" y="55.3">PH-C-0440-0025</text>
<text x="305.3" y="55.3">Phillips Panhead Screw - #4-40 x 1-4&quot;</text>
<text x="409.9" y="55.3">2</text>
<text x="233.2" y="64.4">5</text>
<text x="256" y="64.4">CLK-AS-08</text>
<text x="302.5" y="64.4">Display (Model B) - Base PCB Assembly</text>
<text x="409.9" y="64.4">1</text>
</g>
<g font-size="3.2">
<text x="222.1" y="79.2">4</text>
<text x="234.3" y="146.3">5</text>
<text x="234.3" y="170.4">3</text>
<text x="227.4" y="199.1">2</text>
<text x="240.7" y="223.9">1</text>
</g>
<text font-size="2.9" x="393.6" y="225">BENOIT FRIGON</text>
<text font-size="2.7" x="251.7" y="235.2">NOTES :</text>
<g font-size="2.6">
<text x="317" y="238.3">Alarm Clock</text>
<text x="317" y="247.1">Display Assembly (Model B)</text>
<text x="317" y="250.4">Exploded view</text>
<text x="317" y="259.3">CLK-AS-06</text>
<text x="353.6" y="259.3">CLK-DWG-28</text>
<text x="388.6" y="259.1">INCHES</text>
<text x="419.3" y="259.2">B</text>
<text x="317" y="267.9">--</text>
<text x="375.5" y="267.9">--</text>
</g>
<g font-size="2.5">
<text x="31" y="8.2">1</text>
<text x="85.1" y="8.2">2</text>
<text x="137.3" y="8.2">3</text>
<text x="189.7" y="8.2">4</text>
<text x="242.1" y="8.2">5</text>
<text x="294.4" y="8.2">6</text>
<text x="347.6" y="8.2">7</text>
<text x="400.3" y="8.2">8</text>
<text x="6.4" y="27">A</text>
<text x="423.8" y="27">A</text>
<text x="6.7" y="71.5">B</text>
<text x="423.8" y="72.5">B</text>
<text x="6.4" y="118.4">C</text>
<text x="423.5" y="118.6">C</text>
<text x="6.5" y="161.8">D</text>
<text x="423.4" y="162.7">D</text>
<text x="6.7" y="207.6">E</text>
<text x="423.7" y="204.6">E</text>
<text x="6.7" y="253.5">F</text>
<text x="32.7" y="273">1</text>
<text x="85.7" y="273">2</text>
<text x="137.6" y="273">3</text>
<text x="189.5" y="273">4</text>
<text x="243.2" y="272.9">5</text>
</g>
<g font-size="2.4">
<text x="313.7" y="235.2">PROJECT</text>
<text x="313.7" y="243.7">TITLE</text>
<text x="414.5" y="243.6">REV</text>
<text x="313.7" y="255.3">PART #</text>
<text x="351" y="255.3">DOCUMENT #</text>
<text x="386.8" y="255.3">UNITS</text>
<text x="416.7" y="255.3">SIZE</text>
<text x="313.7" y="264.6">MATERIAL</text>
<text x="372.6" y="264.6">FINISH</text>
</g>
<g font-size="2.2">
<text x="393.6" y="227.7">benoit@frigon.info</text>
<text x="393.6" y="230.2">www.bfrigon.com</text>
<text x="11.4" y="268.3">File : clk-dwg-28</text>
<text x="313.7" y="273.2">DATE</text>
<text x="324.4" y="273.2">4/22/2015</text>
<text x="383" y="273">SCALE</text>
<text x="394.2" y="273">3:2</text>
<text x="404.9" y="273">SHEET 2 OF 2</text>
</g>
<text font-size="1.8" x="344.1" y="272.8">APVD BY :</text>
</svg>
